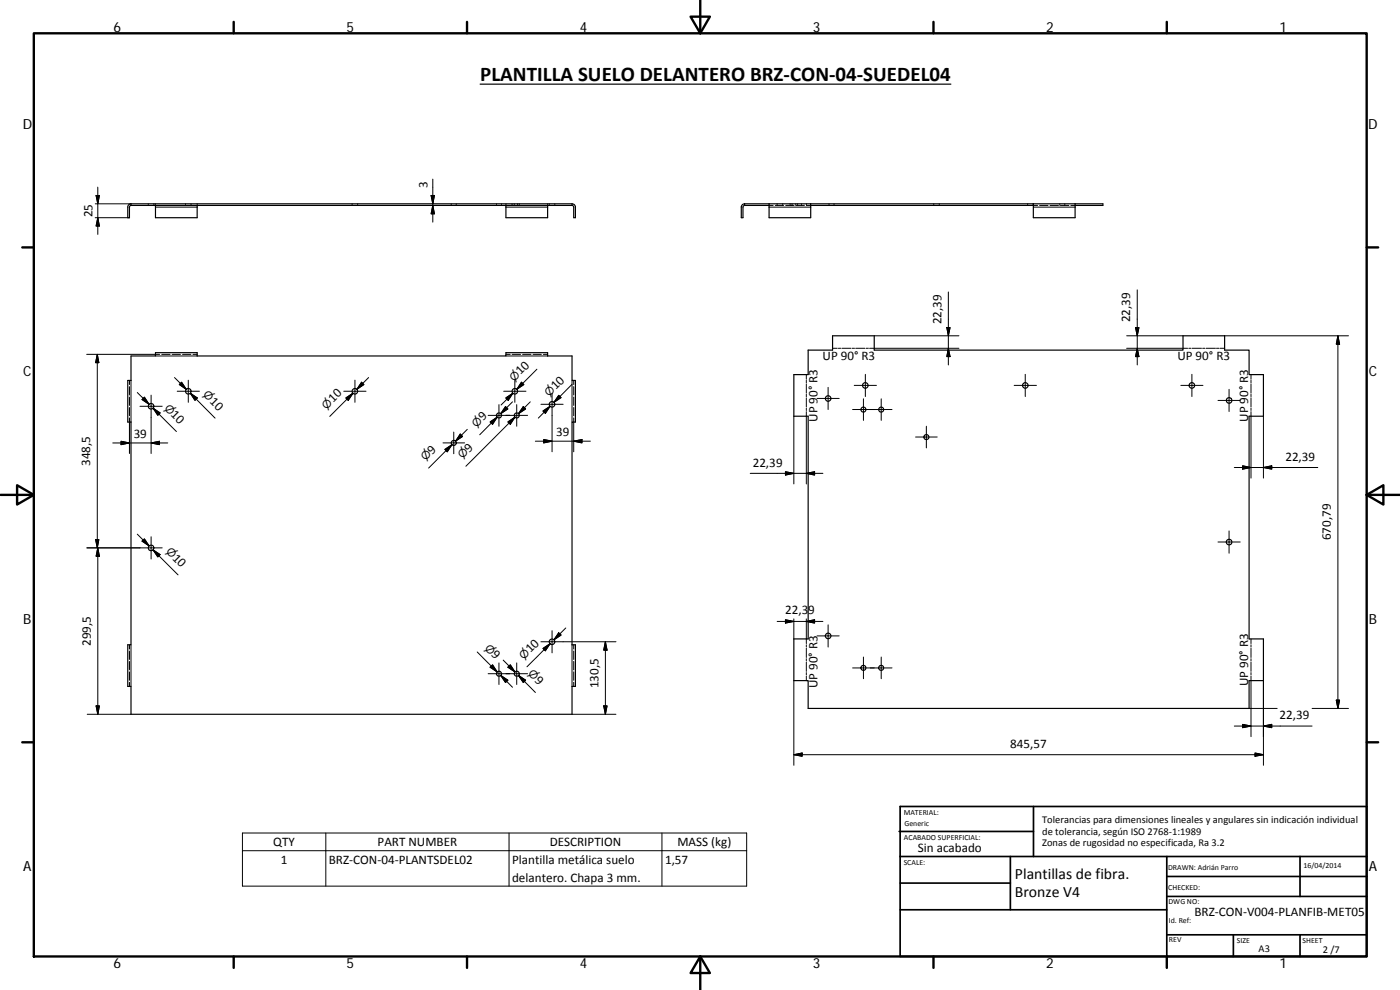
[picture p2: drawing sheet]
<svg xmlns="http://www.w3.org/2000/svg" width="420mm" height="297mm" viewBox="0 0 420 297" stroke-linecap="round" stroke-linejoin="round" font-family="sans-serif">
<g fill="none" stroke="#000" stroke-width=".36">
<path d="M144.1 25.3h141.3M39.3 61.2l-.6 .2-.3 .5-.1 3.4h.6v-3.2l.4-.5M39.3 61.2v.4M39.3 61.2h132.4M39.3 61.6h132.4M46.7 61.6v3.7h12.5v-3.7M151.8 61.6v3.7h12.5v-3.7M171.7 61.2l.6 .2 .4 .5v3.4h-.5v-3.2l-.5-.5zM223.5 61.2l-.6 .2-.4 .5v3.4h.5v-3.2l.5-.5M223.5 61.2h107.5v.4h-8.3M223.5 61.2v.4M223.5 61.6h7.3"/>
<path d="M230.8 61.2v4.1h12.5v-4.1M243.3 61.6h66.8M310.1 61.2v4.1h12.6v-4.1M39.3 106.8h7.4v-1h12.5v1h92.6v-1h12.5v1h7.4v7.4h1v12.4h-1v66.9h1v12.5h-1v8.3h-132.4v-8.3h-1v-12.5h1v-66.9h-1v-12.4h1zM242.5 105.1h7.4v-4.3h12.5v4.3h92.6v-4.3h12.5v4.3h7.4v7.3h4.3v12.5h-4.3v66.8h4.3v12.5h-4.3v8.4h-132.4v-8.4h-4.3v-12.5h4.3v-66.8h-4.3v-12.5h4.3z"/>
<circle cx="56.5" cy="117.4" r=".82"/>
<circle cx="106.5" cy="117.4" r=".83"/>
<circle cx="154.5" cy="117.4" r=".83"/>
<circle cx="248.5" cy="119.6" r=".82"/>
<circle cx="259.7" cy="115.6" r=".82"/>
<circle cx="307.7" cy="115.6" r=".83"/>
<circle cx="357.7" cy="115.6" r=".83"/>
<circle cx="45.4" cy="121.9" r=".84"/>
<circle cx="136.2" cy="132.9" r=".75"/>
<circle cx="149.7" cy="124.6" r=".76"/>
<circle cx="155.1" cy="124.6" r=".76"/>
<circle cx="165.7" cy="121.3" r=".84"/>
<circle cx="259.1" cy="122.9" r=".75"/>
<circle cx="264.5" cy="122.9" r=".75"/>
<circle cx="278" cy="131.1" r=".74"/>
<circle cx="368.9" cy="120.2" r=".84"/>
<circle cx="45.4" cy="164.4" r=".84"/>
<circle cx="368.9" cy="162.6" r=".83"/>
<circle cx="165.7" cy="192.6" r=".84"/>
<circle cx="248.5" cy="190.8" r=".83"/>
<circle cx="149.7" cy="202.1" r=".76"/>
<circle cx="155.1" cy="202.1" r=".76"/>
<circle cx="259.1" cy="200.4" r=".75"/>
<circle cx="264.5" cy="200.4" r=".75"/>
</g>
<g fill="none" stroke="#000" stroke-width=".3">
<path d="M28.8 58.7h1l-.5 2.5zM29.3 56.2v14.1M129.4 58.7h1l-.5 2.5zM129.9 53.7v13M28.6 61.2h10.7M28.6 65.3h10.3M29.3 65.3l.5 2.5h-1zM44.5 61.2v.1M44.5 61.5v.1M46.2 61.2v.1M46.2 61.5v.1M46.7 61.2v.1"/>
<path d="M46.7 61.5v.1M46.7 62.1h12.5M55.7 61.2v.1M55.7 61.5v.1M57.3 61.2v.1M57.3 61.5v.1M59.2 61.2v.1M59.2 61.5v.1M105.7 61.2v.1M105.7 61.5v.1M107.3 61.2v.1M107.3 61.5v.1"/>
<path d="M129.9 61.6l.5 2.6h-1zM135.4 61.2v.1M135.4 61.5v.1M136.9 61.2v.1M136.9 61.5v.1M149 61.2v.1M149 61.5v.1M150.5 61.2v.1M150.5 61.5v.1M151.8 61.2v.1M151.8 61.5v.1M151.8 62.1h12.5"/>
<path d="M153.7 61.2v.1M153.7 61.5v.1M154.3 61.2v.1M154.3 61.5v.1M155.3 61.2v.1M155.3 61.5v.1M155.8 61.2v.1M155.8 61.5v.1M164.3 61.2v.1M164.3 61.5v.1M164.8 61.2v.1M164.8 61.5v.1"/>
<path d="M166.5 61.2v.1M166.5 61.5v.1M230.8 61.6h1.2M230.8 62.1h12.5M232.7 61.6h2.5M233.2 61.2v.1M233.2 61.5v.1M234.9 61.2v.1M234.9 61.5v.1M235.8 61.6h2.5M237.1 61.2v.1M237.1 61.5v.1"/>
<path d="M237.7 61.2v.1M237.7 61.5v.1M238.8 61.2v.1M238.8 61.5v.1M238.9 61.6h2.5M239.4 61.2v.1M239.4 61.5v.1M240.5 61.2v.1M240.5 61.5v.1M242.1 61.5l1.2 .1M242.1 61.2v.1M248.8 61.2v.1"/>
<path d="M248.8 61.5v.1M250.3 61.2v.1M250.3 61.5v.1M280.2 61.2v.1M280.2 61.5v.1M281.9 61.2v.1M281.9 61.5v.1M308.4 61.2v.1M308.4 61.5v.1M310.1 61.5l1.3 .1M310.1 61.2v.1M310.1 62.1h12.6"/>
<path d="M312 61.6h2.5M315.1 61.6h2.6M318.1 61.2v.1M318.1 61.5v.1M318.3 61.6h2.5M319.6 61.2v.1M319.6 61.5v.1M321.4 61.6h1.3M284.2 98.3h.9l-.5 2.5zM284.6 87.6v21.9M340.8 98.3h1l-.5 2.5zM341.3 87v22.5"/>
<path d="M26 106.3h21.9M29.2 106.3l.5 2.5h-1zM29.2 106.3v58.1M38.9 114.2v1.2M38.9 116v2.5M38.9 119.1v2.5M39.3 114.2v12.4M41.2 117.8l3.5 3.5M43.3 119.2l1.4 2.1-2.1-1.4zM45.3 118.6v17.5M46.7 106.8h12.5M48.5 106.3h2.5"/>
<path d="M51.7 106.3h2.5M52.4 113.3l3.5 3.5M53.2 117.4h6.6M54.5 114.7l1.4 2.1-2.1-1.4zM54.8 106.3h2.5M56.5 114.1v6.6M57.1 118l2.1 1.4-.7 .7zM57.9 106.3h1.3M58.9 119.8l-1.8-1.8 7.4 7.5M103.2 117.4h6.6M103.8 119.4l2.1-1.4-1.4 2.1zM104.1 119.8l1.8-1.8-6.9 6.9"/>
<path d="M106.5 114.1v6.6M108.5 114.7l.7 .7-2.1 1.4zM110.6 113.3l-3.5 3.5M151.2 117.4h6.6M151.8 119.4l2.1-1.4-1.4 2.1zM151.8 106.3h1.3M151.8 106.8h12.5M153.7 106.3h2.5M153.9 118l-3.5 3.5M154.5 114.1v6.6M156.5 114.7l.7 .7-2.1 1.4zM156.8 106.3h2.6"/>
<path d="M160 106.3h2.5M161.1 110.8l-6 6 1.8-1.8M163.1 106.3h1.2M165.7 118v17.6M167.7 118.6l.7 .7-2.1 1.4zM171.7 114.2v12.4M171.7 115.3l-5.4 5.4 1.7-1.8M172.2 114.2v1.2M172.2 116v2.5M172.2 119.1v2.5M242 112.4v1.4M242 114.1v.7"/>
<path d="M242 115.2v2.8M242 118.3v.7M242 119.4v2.7M245.2 119.5h6.7M248.5 116.2v6.7M249.9 104.5h1.4M251.6 104.5h.7M252.7 104.5h2.7M255.8 104.5h.7M256.4 115.6h6.6M256.8 104.5h2.8M259.1 119.7v6.4"/>
<path d="M259.7 112.3v6.7M259.9 104.5h.7M262.4 100.8h25.4M264.5 119.7v6.4M284.6 104.5l.5 2.5h-.9zM287.8 104.5h-26.8M304.4 115.6h6.7M307.7 112.3v6.7M338.1 104.5h18.3M338.1 100.8h16.9M341.3 104.5l.5 2.5h-1zM354.4 115.6h6.6"/>
<path d="M356.8 104.5h.7M357.7 112.3v6.7M357.8 104.5h2.8M360.9 104.5h.7M362 104.5h2.8M365.1 104.5h.7M366.1 104.5h1.4M367.5 100.8h37.2M368.9 116.8v6.7M375.4 112.4v1.4M375.4 114.1v.7M375.4 115.2v2.8"/>
<path d="M375.4 118.3v.7M375.4 119.4v2.7M401.5 100.8v111.8M401.5 100.8l.5 2.5h-1zM33.8 132.9h16.5M36.3 132.4l2.6 .5-2.6 .5zM38.9 122.3v2.5M38.9 125.4v10.7M42 121.9h6.7M45.3 132.9l2.5-.5v1zM45.9 122.5l2.1 1.4-.6 .7zM47.7 124.2l-1.8-1.7 7 7"/>
<path d="M132.9 132.9h6.5M133.5 134.9l2.1-1.5-1.4 2.2zM133.9 135.2l1.7-1.8-7 7M136.2 129.6v6.5M138.1 130.2l.7 .8-2.1 1.4zM140.2 128.8l-3.5 3.6M146.5 124.6h11.8M147.1 126.6l2.1-1.4-1.4 2.1zM147.5 126.9l1.7-1.7-5.2 5.3M149.7 121.4v6.5M151.7 122l.7 .7-2.1 1.4zM152.4 126.6l2.1-1.4-1.3 2.1z"/>
<path d="M152.8 126.9l1.7-1.7-14.7 14.7M153.8 120.6l-3.5 3.5M155.1 121.4v6.5M157 122l.7 .7-2.1 1.4zM159.1 120.6l-3.5 3.5M160.7 132.4h16.5M162.3 121.3h6.7M163 123.3l2.1-1.4-1.4 2.1zM163.2 131.9l2.5 .5-2.5 .5zM165.1 121.9l-3.5 3.6M172.2 122.3v2.5M172.2 125.4v10.2"/>
<path d="M172.2 132.4l2.5-.5v1zM238.2 124.9v20.3M242 122.5v.7M242 123.5v21.7M255.9 122.9h11.8M274.8 131.1h6.5M278 127.9v6.5M365.5 120.1h6.7M372.9 139.8l2.5 .5-2.5 .5zM375.4 122.5v.7M375.4 123.5v19.9M379.2 124.9v18.5"/>
<path d="M225.2 142h21.8M235.7 141.5l2.5 .5-2.5 .5zM242 142l2.5-.5v1zM368.9 159.3v6.7M370.4 140.3h25.1M379.2 140.3l2.5-.5v1zM26 164.4h22.7M28.7 161.9h1l-.5 2.5zM29.3 164.4l.5 2.5h-1zM29.3 164.4v49.9M41.2 160.3l3.5 3.5M42.6 162.4l.7-.7 1.4 2.1z"/>
<path d="M45.3 161.1v6.6M45.9 165l2.1 1.4-.6 .7zM47.7 166.8l-1.8-1.8 7.5 7.5M365.5 162.6h6.7M38.9 193.5v1.2M38.9 195.3v2.6M38.9 198.5v2.5M39.3 193.5v12.5M143.2 195.6l6 6-1.7-1.8M147.8 199.5l1.4 2.1-2.1-1.4zM149.7 198.9v6.5M151 198.1l3.5 3.5"/>
<path d="M153.2 199.5l1.3 2.1-2.1-1.4zM155.1 198.9v6.5M162.3 192.6h22.6M163 194.6l2.1-1.5-1.4 2.2zM163.3 194.9l1.8-1.8-7 7M165.7 189.2v6.7M167.7 189.9l.7 .6-2.1 1.5zM169.8 188.4l-3.5 3.6M171.7 193.5v12.5M172.2 193.5v1.2M172.2 195.3v2.6M172.2 198.5v2.5"/>
<path d="M181.7 192.6v21.7M181.7 192.6l.5 2.5h-1zM233.2 186.5h13.8M235.7 185.9l2.5 .6-2.5 .4zM238.2 185.7v6M242 185.7v7.4M242 186.5l2.5-.6v1zM242 193.5v.6M242 194.5v2.8M242 197.6v.7M242 198.7v2.7M245.2 190.8h6.7"/>
<path d="M248.5 187.5v6.6M259.1 197.1v6.5M264.5 197.1v6.5M375.4 191.7v1.4M375.4 193.5v.6M375.4 194.5v2.8M375.4 197.6v.7M375.4 198.7v2.7M26.2 214.3h13.1M28.8 211.8h1l-.5 2.5zM38.9 201.6v2.5M38.9 204.7v1.3"/>
<path d="M146.5 202.1h11.8M150.3 202.6l3.5 3.6M150.3 202.6l2.1 1.5-.7 .7zM155.6 202.6l2.1 1.5-.7 .7zM157.4 204.4l-1.8-1.8 5.1 5.2M171.7 214.3h13.2M172.2 201.6v2.5M172.2 204.7v1.3M181.2 211.8h1l-.5 2.5zM238.2 204.2v25.4M242 201.8v.7M242 202.8v1.4"/>
<path d="M255.9 200.4h11.8M370.4 217.8h23.4M372.9 217.3l2.5 .5-2.5 .5zM374.9 212.6h8.4M375.4 201.8v.7M375.4 202.8v18.2M379.2 217.8l2.5-.5v1zM379.2 204.2v25.4M393.8 212.6h10.9M401 210.1h1l-.5 2.5zM238.2 226.4l2.5-.5v1zM238.2 226.4h141"/>
<path d="M376.6 225.9l2.6 .5-2.6 .5zM72.8 249.9h151.3v16h-151.3zM72.8 255.2h151.3M97.8 249.9v16M152.8 249.9v16M198.7 249.9v16"/>
</g>
<g fill="none" stroke="#000" stroke-width=".71">
<path d="M10.1 10h400.1v277h-400.1zM70.1 6.6v3.4M140.2 6.6v3.4M207.3 5h5.8l-2.9 5zM210.2 0v10M280.2 6.6v3.4M350.2 6.6v3.4M6.7 74.2h3.4M410.2 74.2h3.4M.2 148.5h9.9M5.1 145.6l5 2.9-5 2.9zM410.2 148.5l5-2.9v5.8z"/>
<path d="M410.2 148.5h9.9M6.7 222.7h3.4M410.2 222.7h3.4M70.1 287v3.4M140.2 287v3.4M210.2 287l2.9 5h-5.8zM210.2 287v10M280.2 287v3.4M350.2 287v3.4"/>
</g>
<g fill="none" stroke="#000" stroke-width=".51">
<path d="M269.8 249.5h40.4M270.1 257h140.1M270.1 242h140.1v45h-140.1zM303.2 257v16M310.2 242v15M350.2 257v30M390.2 257v12M270.1 273h80.1M270.1 265h33.1M350.2 269h60M350.2 263h60M350.2 280.5h60"/>
<path d="M370.2 280.5v6.5M390.2 280.5v6.5"/>
</g>
<g fill="#000" stroke="#000" stroke-width=".3">
<path d="M28.8 58.7h1l-.5 2.5zM129.4 58.7h1l-.5 2.5zM29.3 65.3l.5 2.5h-1zM129.9 61.6l.5 2.6h-1zM284.2 98.3h.9l-.5 2.5zM340.8 98.3h1l-.5 2.5zM29.2 106.3l.5 2.5h-1zM43.3 119.2l1.4 2.1-2.1-1.4zM54.5 114.7l1.4 2.1-2.1-1.4zM57.1 118l2.1 1.4-.7 .7zM108.5 114.7l.7 .7-2.1 1.4zM156.5 114.7l.7 .7-2.1 1.4z"/>
<path d="M167.7 118.6l.7 .7-2.1 1.4zM284.6 104.5l.5 2.5h-.9zM341.3 104.5l.5 2.5h-1zM401.5 100.8l.5 2.5h-1zM36.3 132.4l2.6 .5-2.6 .5zM45.3 132.9l2.5-.5v1zM45.9 122.5l2.1 1.4-.6 .7zM103.8 119.4l2.1-1.4-1.4 2.1zM133.5 134.9l2.1-1.5-1.4 2.2zM138.1 130.2l.7 .8-2.1 1.4zM147.1 126.6l2.1-1.4-1.4 2.1zM151.7 122l.7 .7-2.1 1.4z"/>
<path d="M151.8 119.4l2.1-1.4-1.4 2.1zM152.4 126.6l2.1-1.4-1.3 2.1zM157 122l.7 .7-2.1 1.4zM163.2 131.9l2.5 .5-2.5 .5zM163 123.3l2.1-1.4-1.4 2.1zM172.2 132.4l2.5-.5v1zM379.2 140.3l2.5-.5v1zM235.7 141.5l2.5 .5-2.5 .5zM242 142l2.5-.5v1zM372.9 139.8l2.5 .5-2.5 .5zM28.7 161.9h1l-.5 2.5zM29.3 164.4l.5 2.5h-1z"/>
<path d="M42.6 162.4l.7-.7 1.4 2.1zM45.9 165l2.1 1.4-.6 .7zM163 194.6l2.1-1.5-1.4 2.2zM167.7 189.9l.7 .6-2.1 1.5zM181.7 192.6l.5 2.5h-1zM235.7 185.9l2.5 .6-2.5 .4zM242 186.5l2.5-.6v1zM28.8 211.8h1l-.5 2.5zM147.8 199.5l1.4 2.1-2.1-1.4zM150.3 202.6l2.1 1.5-.7 .7zM153.2 199.5l1.3 2.1-2.1-1.4zM155.6 202.6l2.1 1.5-.7 .7z"/>
<path d="M181.2 211.8h1l-.5 2.5zM372.9 217.3l2.5 .5-2.5 .5zM379.2 217.8l2.5-.5v1zM401 210.1h1l-.5 2.5zM238.2 226.4l2.5-.5v1zM376.6 225.9l2.6 .5-2.6 .5z"/>
</g>
<text font-size="6.3" x="144.1" y="24.4">PLANTILLA SUELO DELANTERO BRZ‐CON‐04‐SUEDEL04</text>
<g font-size="4.7">
<text x="304.6" y="263.9">Plantillas de fibra.</text>
<text x="304.6" y="269.3">Bronze V4</text>
</g>
<g font-size="4.2">
<text x="34" y="9.6">6</text>
<text x="104" y="9.6">5</text>
<text x="174" y="9.6">4</text>
<text x="244" y="9.6">3</text>
<text x="314" y="9.6">2</text>
<text x="384" y="9.6">1</text>
<text x="6.8" y="38.7">D</text>
<text x="410.6" y="38.7">D</text>
<text x="7" y="112.9">C</text>
<text x="410.8" y="112.9">C</text>
<text x="7" y="187.1">B</text>
<text x="410.8" y="187.1">B</text>
<text x="7" y="261.3">A</text>
<text x="410.8" y="261.3">A</text>
<text x="34" y="290.4">6</text>
<text x="104" y="290.4">5</text>
<text x="174" y="290.4">4</text>
<text x="244" y="290.4">3</text>
<text x="314" y="290.4">2</text>
<text x="384" y="290.4">1</text>
</g>
<g font-size="3.9">
<text x="128.3" y="56.5" transform="rotate(-90 128.3 56.5)">3</text>
<text x="27.8" y="65.3" transform="rotate(-90 27.8 65.3)">25</text>
<text x="282.5" y="97.3" transform="rotate(-90 282.5 97.3)">22,39</text>
<text x="339.2" y="96.7" transform="rotate(-90 339.2 96.7)">22,39</text>
<text x="246.9" y="107.9">UP 90° R3</text>
<text x="353.4" y="107.9">UP 90° R3</text>
<text x="156.2" y="112.6" transform="rotate(-45 156.2 112.6)">10</text>
<text x="166.8" y="117.2" transform="rotate(-45 166.8 117.2)">10</text>
<text x="245.3" y="119.1" transform="rotate(-90 245.3 119.1)">0° R3</text>
<text x="51.1" y="124.6" transform="rotate(45 51.1 124.6)">10</text>
<text x="62.7" y="120.6" transform="rotate(45 62.7 120.6)">10</text>
<text x="100" y="120.9" transform="rotate(-45 100 120.9)">10</text>
<text x="40.1" y="131.4">39</text>
<text x="145" y="126.4" transform="rotate(-45 145 126.4)">9</text>
<text x="167" y="130.8">39</text>
<text x="245.3" y="126.6" transform="rotate(-90 245.3 126.6)">UP 9</text>
<text x="374.6" y="126.6" transform="rotate(-90 374.6 126.6)">UP 90° R3</text>
<text x="129.7" y="136.4" transform="rotate(-45 129.7 136.4)">9</text>
<text x="140.8" y="135.9" transform="rotate(-45 140.8 135.9)">9</text>
<text x="27.1" y="139.8" transform="rotate(-90 27.1 139.8)">348,5</text>
<text x="225.9" y="140">22,39</text>
<text x="385.8" y="138.2">22,39</text>
<text x="51.6" y="167.6" transform="rotate(45 51.6 167.6)">10</text>
<text x="399.4" y="162.1" transform="rotate(-90 399.4 162.1)">670,79</text>
<text x="235.6" y="184.3">22,39</text>
<text x="27.3" y="193.8" transform="rotate(-90 27.3 193.8)">299,5</text>
<text x="147.3" y="196.6" transform="rotate(45 147.3 196.6)">9</text>
<text x="159.2" y="196" transform="rotate(-45 159.2 196)">10</text>
<text x="160.3" y="204.3" transform="rotate(45 160.3 204.3)">9</text>
<text x="179.6" y="206.5" transform="rotate(-90 179.6 206.5)">130,5</text>
<text x="245.3" y="206.4" transform="rotate(-90 245.3 206.4)">UP 90° R3</text>
<text x="374.6" y="205.9" transform="rotate(-90 374.6 205.9)">UP 90° R3</text>
<text x="384" y="215.7">22,39</text>
<text x="303.2" y="224.3">845,57</text>
<text x="82" y="253.8">QTY</text>
<text x="113.3" y="253.8">PART NUMBER</text>
<text x="165" y="253.8">DESCRIPTION</text>
<text x="203.3" y="253.9">MASS (kg)</text>
<text x="275.4" y="255.7">Sin acabado</text>
<text x="84.3" y="259.1">1</text>
<text x="98.7" y="259.1">BRZ‐CON‐04‐PLANTSDEL02</text>
<text x="153.7" y="259.2">Plantilla metálica suelo</text>
<text x="199.6" y="259.1">1,57</text>
<text x="153.7" y="264.6">delantero. Chapa 3 mm.</text>
<text x="358.5" y="274.9">BRZ‐CON‐V004‐PLANFIB‐MET05</text>
</g>
<g font-size="3.3">
<text x="60.7" y="118.6" transform="rotate(45 60.7 118.6)">⌀</text>
<text x="154.3" y="114.6" transform="rotate(-45 154.3 114.6)">⌀</text>
<text x="164.8" y="119.1" transform="rotate(-45 164.8 119.1)">⌀</text>
<text x="49.1" y="122.7" transform="rotate(45 49.1 122.7)">⌀</text>
<text x="98" y="122.9" transform="rotate(-45 98 122.9)">⌀</text>
<text x="143" y="128.4" transform="rotate(-45 143 128.4)">⌀</text>
<text x="138.8" y="137.9" transform="rotate(-45 138.8 137.9)">⌀</text>
<text x="127.7" y="138.4" transform="rotate(-45 127.7 138.4)">⌀</text>
<text x="49.6" y="165.6" transform="rotate(45 49.6 165.6)">⌀</text>
<text x="145.3" y="194.6" transform="rotate(45 145.3 194.6)">⌀</text>
<text x="157.2" y="198" transform="rotate(-45 157.2 198)">⌀</text>
<text x="158.3" y="202.3" transform="rotate(45 158.3 202.3)">⌀</text>
</g>
<g font-size="3.1">
<text x="312.8" y="246.8">Tolerancias para dimensiones lineales y angulares sin indicación individual</text>
<text x="312.8" y="250.4">de tolerancia, según ISO 2768‐1:1989</text>
<text x="312.8" y="254">Zonas de rugosidad no especificada, Ra 3.2</text>
<text x="377.7" y="285.6">A3</text>
<text x="397" y="285.9">2 /7</text>
</g>
<g font-size="2.4">
<text x="271.2" y="244.4">MATERIAL:</text>
<text x="271.3" y="251.9">ACABADO SUPERFICIAL:</text>
<text x="271.4" y="247.9">Generic</text>
<text x="271.2" y="259.7">SCALE:</text>
<text x="350.6" y="260.9">DRAWN: Adrián Parro</text>
<text x="391.2" y="260.6">16/04/2014</text>
<text x="350.6" y="267">CHECKED:</text>
<text x="350.7" y="271.4">DWG NO:</text>
<text x="350.8" y="276.8">Id. Ref:</text>
<text x="350.8" y="282.8">REV</text>
<text x="371.2" y="282.9">SIZE</text>
<text x="390.9" y="282.9">SHEET</text>
</g>
</svg>
